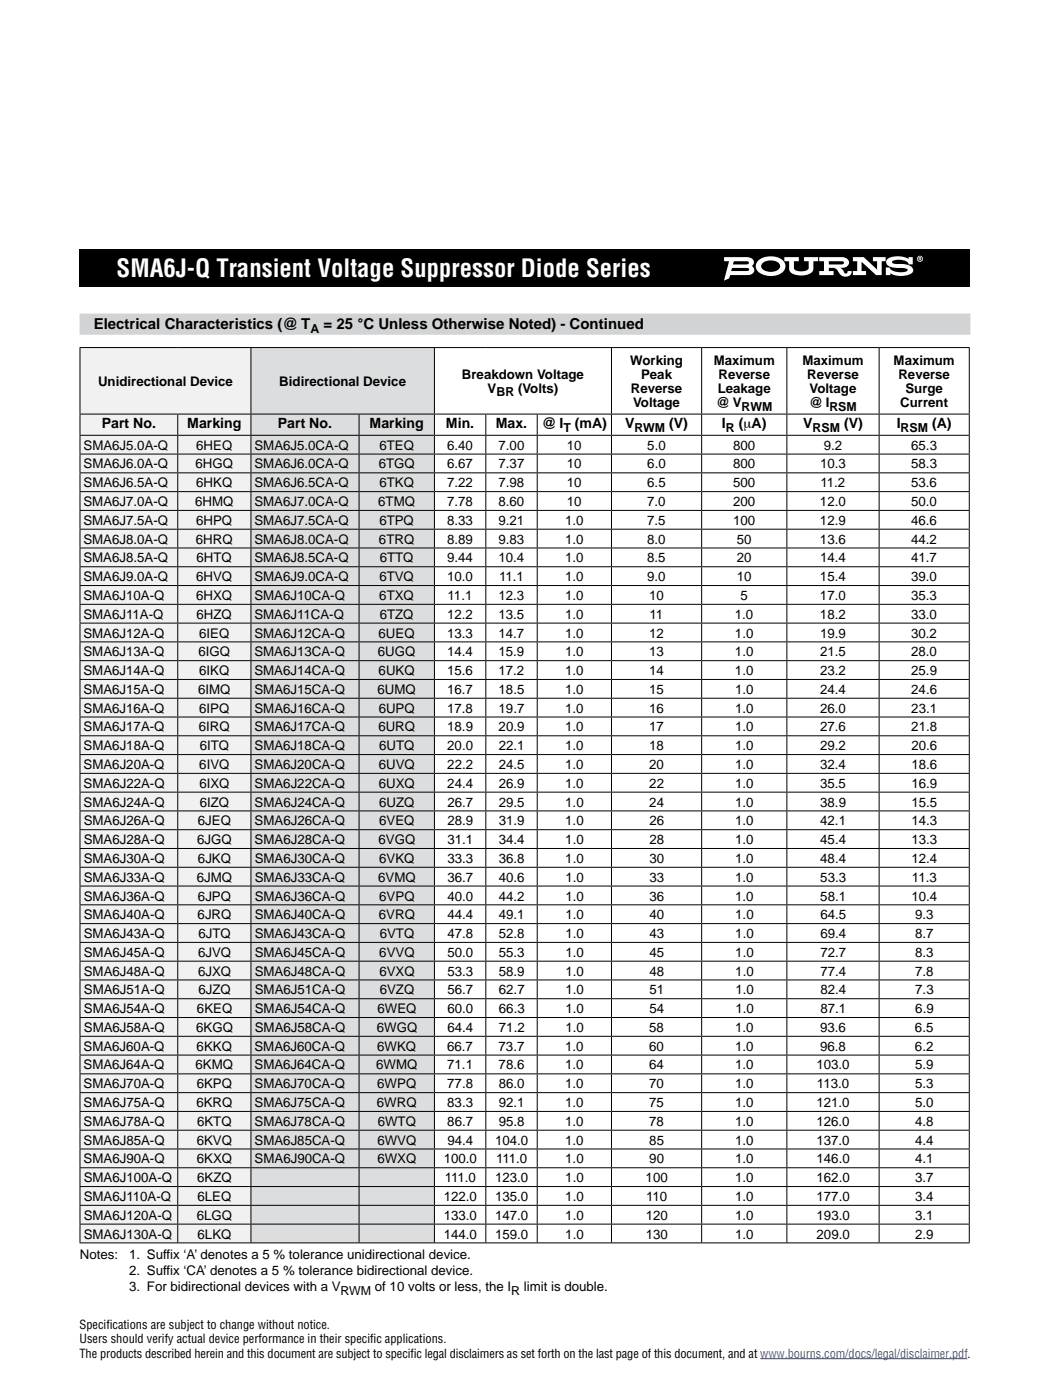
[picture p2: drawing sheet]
<svg xmlns="http://www.w3.org/2000/svg" width="210mm" height="279mm" viewBox="0 0 210 279" stroke-linecap="round" stroke-linejoin="round" font-family="sans-serif">
<path d="M15.9 49.7h177.8v7.5h-177.8z" fill="#000"/>
<g fill="#fff">
<path d="M156.5 51.3h2.9v.8h-1v1.4a1.59 1.59 0 0 0 1.9 .6 1.04 1.04 0 0 0 1.1-.6v-1.4h-.9v-.8h2.8v.8h-1v1.5a2.1 2.1 0 0 1-2.3 1.4 2.91 2.91 0 0 1-2.4-.9l-.1-2h-1z"/>
<path d="M170.2 51.3h2.2l2.6 2.5v-1.7h-.8v-.8h2.5v.8h-.7v2.8h-1.2l-2.9-2.7v1.9h.9v.8h-2.6v-.8h.9v-2h-.9z"/>
<path d="M177.3 51.6a4.5 4.5 0 0 1 4 .1v-.4h.9v1.5h-.8a2.21 2.21 0 0 0-2.7-.9l-.6 .3-.1 .2 .5 .3h1.1a2.68 2.68 0 0 1 2.6 .9 .91 .91 0 0 1-.8 1.2 4.4 4.4 0 0 1-3.7-.3v.4h-.9v-1.5h.7a2.17 2.17 0 0 0 2.3 .9l1.1-.1 .3-.3a2.62 2.62 0 0 0-2.3-.4 2.54 2.54 0 0 1-1.9-.8l-.2-.4 .2-.4z"/>
<path d="M183.5 51.4v.2h.2v-.1zM183.3 51.3l.5 .1-.1 .3 .2 .3h-.2l-.1-.3-.1 .3h-.2zM183.1 51.6a.5 .5 0 0 0 1 0 .5 .5 0 0 0-1 0zM183 51.7a.61 .61 0 0 1 1.2 0 .61 .61 0 0 1-1.2 0z"/>
<path d="M146.1 53.5h3h.2l.2 .3-.2 .2-.4 .1h-3zM146.5 52.1h2.6l.4 .3-.2 .3-.4 .1h-2.6zM144.5 51.3v.8h1l-1 3.9 1-.4 .2-.7h3.6a.99 .99 0 0 0 1.1-.6 .99 .99 0 0 0-.4-1.2 .93 .93 0 0 0 .4-1.1 .93 .93 0 0 0-.9-.6z"/>
<path d="M152.2 52.5a2.59 2.59 0 0 1 3.4 .3 1.1 1.1 0 0 1-1.2 1.4 2 2 0 0 1-2.5-1.1zM151.4 51.9a1.58 1.58 0 0 0-.5 1.6 1.58 1.58 0 0 0 1.1 1.2 3.8 3.8 0 0 0 4.5-.7 1.72 1.72 0 0 0-1.3-2.6 4.2 4.2 0 0 0-3.8 .5z"/>
<path d="M165.4 52.1h2.6l.4 .3-.2 .3-.4 .1h-2.4zM163.5 51.3v.8h.9v2h-.9v.8h2.9v-.8h-1v-.6a1.56 1.56 0 0 1 2 .9 1.42 1.42 0 0 0 1.3 .8 1.42 1.42 0 0 0 1.3-.7v-.4h-.8l-.1 .3-.3 .2a.59 .59 0 0 1-.5-.6l-.6-.6a1.27 1.27 0 0 0 1.7-1.3 1.39 1.39 0 0 0-1.4-.8z"/>
</g>
<path d="M15.9 64.7h177.8" fill="none" stroke="#d1d3d4" stroke-width="4.2" stroke-linecap="butt"/>
<path d="M16 69.4h34.1v13.2h-34.1zM16 82.6h19.5v4.3h-19.5zM35.5 82.6h14.6v4.3h-14.6zM16 86.9h19.5v3.7h-19.5zM35.5 86.9h14.6v3.7h-14.6zM16 90.6h19.5v3.8h-19.5zM35.5 90.6h14.6v3.8h-14.6zM16 94.4h19.5v3.7h-19.5zM35.5 94.4h14.6v3.7h-14.6zM16 98.1h19.5v3.8h-19.5zM35.5 98.1h14.6v3.8h-14.6zM16 101.9h19.5v3.7h-19.5zM35.5 101.9h14.6v3.7h-14.6zM16 105.6h19.5v3.8h-19.5zM35.5 105.6h14.6v3.8h-14.6zM16 109.4h19.5v3.7h-19.5zM35.5 109.4h14.6v3.7h-14.6zM16 113.1h19.5v3.8h-19.5zM35.5 113.1h14.6v3.8h-14.6zM16 116.9h19.5v3.7h-19.5zM35.5 116.9h14.6v3.7h-14.6zM16 120.6h19.5v3.8h-19.5zM35.5 120.6h14.6v3.8h-14.6zM16 124.4h19.5v3.7h-19.5zM35.5 124.4h14.6v3.7h-14.6zM16 128.1h19.5v3.8h-19.5zM35.5 128.1h14.6v3.8h-14.6zM16 131.9h19.5v3.7h-19.5zM35.5 131.9h14.6v3.7h-14.6zM16 135.6h19.5v3.7h-19.5zM35.5 135.6h14.6v3.7h-14.6zM16 139.3h19.5v3.8h-19.5zM35.5 139.3h14.6v3.8h-14.6zM16 143.1h19.5v3.7h-19.5zM35.5 143.1h14.6v3.7h-14.6zM16 146.8h19.5v3.8h-19.5zM35.5 146.8h14.6v3.8h-14.6zM16 150.6h19.5v3.7h-19.5zM35.5 150.6h14.6v3.7h-14.6zM16 154.3h19.5v3.8h-19.5zM35.5 154.3h14.6v3.8h-14.6zM16 158.1h19.5v3.7h-19.5zM35.5 158.1h14.6v3.7h-14.6zM16 161.8h19.5v3.8h-19.5zM35.5 161.8h14.6v3.8h-14.6zM16 165.6h19.5v3.7h-19.5zM35.5 165.6h14.6v3.7h-14.6zM16 169.3h19.5v3.8h-19.5zM35.5 169.3h14.6v3.8h-14.6zM16 173.1h19.5v3.7h-19.5zM35.5 173.1h14.6v3.7h-14.6zM16 176.8h19.5v3.8h-19.5zM35.5 176.8h14.6v3.8h-14.6zM16 180.6h19.5v3.7h-19.5zM35.5 180.6h14.6v3.7h-14.6zM16 184.3h19.5v3.8h-19.5zM35.5 184.3h14.6v3.8h-14.6zM16 188.1h19.5v3.7h-19.5zM35.5 188.1h14.6v3.7h-14.6zM16 191.8h19.5v3.8h-19.5zM35.5 191.8h14.6v3.8h-14.6zM16 195.6h19.5v3.7h-19.5zM35.5 195.6h14.6v3.7h-14.6zM16 199.3h19.5v3.8h-19.5zM35.5 199.3h14.6v3.8h-14.6zM16 203.1h19.5v3.7h-19.5zM35.5 203.1h14.6v3.7h-14.6zM16 206.8h19.5v3.8h-19.5zM35.5 206.8h14.6v3.8h-14.6zM16 210.6h19.5v3.7h-19.5zM35.5 210.6h14.6v3.7h-14.6zM16 214.3h19.5v3.8h-19.5zM35.5 214.3h14.6v3.8h-14.6zM16 218.1h19.5v3.7h-19.5zM35.5 218.1h14.6v3.7h-14.6zM16 221.8h19.5v3.8h-19.5zM35.5 221.8h14.6v3.8h-14.6zM16 225.6h19.5v3.7h-19.5zM35.5 225.6h14.6v3.7h-14.6zM16 229.3h19.5v3.8h-19.5zM35.5 229.3h14.6v3.8h-14.6zM16 233.1h19.5v3.7h-19.5zM35.5 233.1h14.6v3.7h-14.6zM16 236.8h19.5v3.8h-19.5zM35.5 236.8h14.6v3.8h-14.6zM16 240.6h19.5v3.7h-19.5zM35.5 240.6h14.6v3.7h-14.6zM16 244.3h19.5v3.7h-19.5zM35.5 244.3h14.6v3.7h-14.6z" fill="#f1f1f2"/>
<path d="M50.1 69.4h36.6v13.2h-36.6zM50.1 82.6h21.6v4.3h-21.6zM71.7 82.6h15v4.3h-15zM50.1 86.9h21.6v3.7h-21.6zM71.7 86.9h15v3.7h-15zM50.1 90.6h21.6v3.8h-21.6zM71.7 90.6h15v3.8h-15zM50.1 94.4h21.6v3.7h-21.6zM71.7 94.4h15v3.7h-15zM50.1 98.1h21.6v3.8h-21.6zM71.7 98.1h15v3.8h-15zM50.1 101.9h21.6v3.7h-21.6zM71.7 101.9h15v3.7h-15zM50.1 105.6h21.6v3.8h-21.6zM71.7 105.6h15v3.8h-15zM50.1 109.4h21.6v3.7h-21.6zM71.7 109.4h15v3.7h-15zM50.1 113.1h21.6v3.8h-21.6zM71.7 113.1h15v3.8h-15zM50.1 116.9h21.6v3.7h-21.6zM71.7 116.9h15v3.7h-15zM50.1 120.6h21.6v3.8h-21.6zM71.7 120.6h15v3.8h-15zM50.1 124.4h21.6v3.7h-21.6zM71.7 124.4h15v3.7h-15zM50.1 128.1h21.6v3.8h-21.6zM71.7 128.1h15v3.8h-15zM50.1 131.9h21.6v3.7h-21.6zM71.7 131.9h15v3.7h-15zM50.1 135.6h21.6v3.7h-21.6zM71.7 135.6h15v3.7h-15zM50.1 139.3h21.6v3.8h-21.6zM71.7 139.3h15v3.8h-15zM50.1 143.1h21.6v3.7h-21.6zM71.7 143.1h15v3.7h-15zM50.1 146.8h21.6v3.8h-21.6zM71.7 146.8h15v3.8h-15zM50.1 150.6h21.6v3.7h-21.6zM71.7 150.6h15v3.7h-15zM50.1 154.3h21.6v3.8h-21.6zM71.7 154.3h15v3.8h-15zM50.1 158.1h21.6v3.7h-21.6zM71.7 158.1h15v3.7h-15zM50.1 161.8h21.6v3.8h-21.6zM71.7 161.8h15v3.8h-15zM50.1 165.6h21.6v3.7h-21.6zM71.7 165.6h15v3.7h-15zM50.1 169.3h21.6v3.8h-21.6zM71.7 169.3h15v3.8h-15zM50.1 173.1h21.6v3.7h-21.6zM71.7 173.1h15v3.7h-15zM50.1 176.8h21.6v3.8h-21.6zM71.7 176.8h15v3.8h-15zM50.1 180.6h21.6v3.7h-21.6zM71.7 180.6h15v3.7h-15zM50.1 184.3h21.6v3.8h-21.6zM71.7 184.3h15v3.8h-15zM50.1 188.1h21.6v3.7h-21.6zM71.7 188.1h15v3.7h-15zM50.1 191.8h21.6v3.8h-21.6zM71.7 191.8h15v3.8h-15zM50.1 195.6h21.6v3.7h-21.6zM71.7 195.6h15v3.7h-15zM50.1 199.3h21.6v3.8h-21.6zM71.7 199.3h15v3.8h-15zM50.1 203.1h21.6v3.7h-21.6zM71.7 203.1h15v3.7h-15zM50.1 206.8h21.6v3.8h-21.6zM71.7 206.8h15v3.8h-15zM50.1 210.6h21.6v3.7h-21.6zM71.7 210.6h15v3.7h-15zM50.1 214.3h21.6v3.8h-21.6zM71.7 214.3h15v3.8h-15zM50.1 218.1h21.6v3.7h-21.6zM71.7 218.1h15v3.7h-15zM50.1 221.8h21.6v3.8h-21.6zM71.7 221.8h15v3.8h-15zM50.1 225.6h21.6v3.7h-21.6zM71.7 225.6h15v3.7h-15zM50.1 229.3h21.6v3.8h-21.6zM71.7 229.3h15v3.8h-15zM50.1 233.1h21.6v3.7h-21.6zM71.7 233.1h15v3.7h-15zM50.1 236.8h21.6v3.8h-21.6zM71.7 236.8h15v3.8h-15zM50.1 240.6h21.6v3.7h-21.6zM71.7 240.6h15v3.7h-15zM50.1 244.3h21.6v3.7h-21.6zM71.7 244.3h15v3.7h-15z" fill="#dcddde"/>
<g fill="none" stroke="#000" stroke-width=".2">
<path d="M15.9 69.4h177.6M16 69.5v13M50.1 69.5v13M86.7 69.5v13M122 69.5v13M140 69.5v13M157 69.5v13M175.4 69.5v13M193.4 69.5v13M15.9 82.6h177.6M15.9 86.9h177.6M15.9 90.6h177.6"/>
<path d="M15.9 94.4h177.6M15.9 98.1h177.6M16 82.7v4.1M16 87v3.5M16 90.7v3.6M16 94.5v3.5M16 98.2v3.6M35.5 82.7v4.1M35.5 87v3.5M35.5 90.7v3.6M35.5 94.5v3.5M35.5 98.2v3.6"/>
<path d="M50.1 82.7v4.1M50.1 87v3.5M50.1 90.7v3.6M50.1 94.5v3.5M50.1 98.2v3.6M71.7 82.7v4.1M71.7 87v3.5M71.7 90.7v3.6M71.7 94.5v3.5M71.7 98.2v3.6M86.7 82.7v4.1M86.7 87v3.5"/>
<path d="M86.7 90.7v3.6M86.7 94.5v3.5M86.7 98.2v3.6M97 82.7v4.1M97 87v3.5M97 90.7v3.6M97 94.5v3.5M97 98.2v3.6M107.2 82.7v4.1M107.2 87v3.5M107.2 90.7v3.6M107.2 94.5v3.5"/>
<path d="M107.2 98.2v3.6M122 82.7v4.1M122 87v3.5M122 90.7v3.6M122 94.5v3.5M122 98.2v3.6M140 82.7v4.1M140 87v3.5M140 90.7v3.6M140 94.5v3.5M140 98.2v3.6M157 82.7v4.1"/>
<path d="M157 87v3.5M157 90.7v3.6M157 94.5v3.5M157 98.2v3.6M175.4 82.7v4.1M175.4 87v3.5M175.4 90.7v3.6M175.4 94.5v3.5M175.4 98.2v3.6M193.4 82.7v4.1M193.4 87v3.5M193.4 90.7v3.6"/>
<path d="M193.4 94.5v3.5M193.4 98.2v3.6M15.9 113.1h177.6M15.9 101.9h177.6M15.9 105.6h177.6M15.9 109.4h177.6M15.9 116.9h177.6M16 113.2v3.6M16 102v3.5M16 105.7v3.6M16 109.4v3.6M16 116.9v3.6"/>
<path d="M35.5 113.2v3.6M35.5 102v3.5M35.5 105.7v3.6M35.5 109.4v3.6M35.5 116.9v3.6M50.1 113.2v3.6M50.1 102v3.5M50.1 105.7v3.6M50.1 109.4v3.6M50.1 116.9v3.6M71.7 113.2v3.6M71.7 102v3.5"/>
<path d="M71.7 105.7v3.6M71.7 109.4v3.6M71.7 116.9v3.6M86.7 113.2v3.6M86.7 102v3.5M86.7 105.7v3.6M86.7 109.4v3.6M86.7 116.9v3.6M97 113.2v3.6M97 102v3.5M97 105.7v3.6M97 109.4v3.6"/>
<path d="M97 116.9v3.6M107.2 113.2v3.6M107.2 102v3.5M107.2 105.7v3.6M107.2 109.4v3.6M107.2 116.9v3.6M122 113.2v3.6M122 102v3.5M122 105.7v3.6M122 109.4v3.6M122 116.9v3.6M140 113.2v3.6"/>
<path d="M140 102v3.5M140 105.7v3.6M140 109.4v3.6M140 116.9v3.6M157 113.2v3.6M157 102v3.5M157 105.7v3.6M157 109.4v3.6M157 116.9v3.6M175.4 109.4v3.6M175.4 113.2v3.6M175.4 102v3.5"/>
<path d="M175.4 105.7v3.6M175.4 116.9v3.6M193.4 109.4v3.6M193.4 102v3.5M193.4 105.7v3.6M193.4 113.2v3.6M193.4 116.9v3.6M15.9 120.6h177.6M15.9 124.4h177.6M15.9 128.1h177.6M15.9 131.9h177.6M15.9 135.6h177.6"/>
<path d="M15.9 139.3h177.6M16 120.7v3.6M16 124.4v3.6M16 128.2v3.6M16 131.9v3.6M16 135.7v3.6M16 139.4v3.6M35.5 120.7v3.6M35.5 124.4v3.6M35.5 128.2v3.6M35.5 131.9v3.6M35.5 135.7v3.6"/>
<path d="M35.5 139.4v3.6M50.1 120.7v3.6M50.1 124.4v3.6M50.1 128.2v3.6M50.1 131.9v3.6M50.1 135.7v3.6M50.1 139.4v3.6M71.7 120.7v3.6M71.7 124.4v3.6M71.7 128.2v3.6M71.7 131.9v3.6M71.7 135.7v3.6"/>
<path d="M71.7 139.4v3.6M86.7 120.7v3.6M86.7 124.4v3.6M86.7 128.2v3.6M86.7 131.9v3.6M86.7 135.7v3.6M86.7 139.4v3.6M97 120.7v3.6M97 124.4v3.6M97 128.2v3.6M97 131.9v3.6M97 135.7v3.6"/>
<path d="M97 139.4v3.6M107.2 120.7v3.6M107.2 124.4v3.6M107.2 128.2v3.6M107.2 131.9v3.6M107.2 135.7v3.6M107.2 139.4v3.6M122 120.7v3.6M122 124.4v3.6M122 128.2v3.6M122 131.9v3.6M122 135.7v3.6"/>
<path d="M122 139.4v3.6M140 120.7v3.6M140 124.4v3.6M140 128.2v3.6M140 131.9v3.6M140 135.7v3.6M140 139.4v3.6M157 120.7v3.6M157 124.4v3.6M157 128.2v3.6M157 131.9v3.6M157 135.7v3.6"/>
<path d="M157 139.4v3.6M175.4 120.7v3.6M175.4 124.4v3.6M175.4 128.2v3.6M175.4 131.9v3.6M175.4 135.7v3.6M175.4 139.4v3.6M193.4 120.7v3.6M193.4 124.4v3.6M193.4 128.2v3.6M193.4 131.9v3.6M193.4 135.7v3.6"/>
<path d="M193.4 139.4v3.6M15.9 143.1h177.6M15.9 146.8h177.6M15.9 150.6h177.6M15.9 154.3h177.6M15.9 158.1h177.6M16 143.2v3.6M16 146.9v3.6M16 150.7v3.6M16 154.4v3.6M16 158.2v3.5M35.5 143.2v3.6"/>
<path d="M35.5 146.9v3.6M35.5 150.7v3.6M35.5 154.4v3.6M35.5 158.2v3.5M50.1 143.2v3.6M50.1 146.9v3.6M50.1 150.7v3.6M50.1 154.4v3.6M50.1 158.2v3.5M71.7 143.2v3.6M71.7 146.9v3.6M71.7 150.7v3.6"/>
<path d="M71.7 154.4v3.6M71.7 158.2v3.5M86.7 143.2v3.6M86.7 146.9v3.6M86.7 150.7v3.6M86.7 154.4v3.6M86.7 158.2v3.5M97 143.2v3.6M97 146.9v3.6M97 150.7v3.6M97 154.4v3.6M97 158.2v3.5"/>
<path d="M107.2 143.2v3.6M107.2 146.9v3.6M107.2 150.7v3.6M107.2 154.4v3.6M107.2 158.2v3.5M122 143.2v3.6M122 146.9v3.6M122 150.7v3.6M122 154.4v3.6M122 158.2v3.5M140 143.2v3.6M140 146.9v3.6"/>
<path d="M140 150.7v3.6M140 154.4v3.6M140 158.2v3.5M157 143.2v3.6M157 146.9v3.6M157 150.7v3.6M157 154.4v3.6M157 158.2v3.5M175.4 143.2v3.6M175.4 146.9v3.6M175.4 150.7v3.6M175.4 154.4v3.6"/>
<path d="M175.4 158.2v3.5M193.4 143.2v3.6M193.4 146.9v3.6M193.4 150.7v3.6M193.4 154.4v3.6M193.4 158.2v3.5M15.9 161.8h177.6M15.9 165.6h177.6M15.9 169.3h177.6M15.9 173.1h177.6M15.9 176.8h177.6M16 161.9v3.6"/>
<path d="M16 165.7v3.5M16 169.4v3.6M16 173.2v3.5M16 176.9v3.6M35.5 161.9v3.6M35.5 165.7v3.5M35.5 169.4v3.6M35.5 173.2v3.5M35.5 176.9v3.6M50.1 161.9v3.6M50.1 165.7v3.5M50.1 169.4v3.6"/>
<path d="M50.1 173.2v3.5M50.1 176.9v3.6M71.7 176.9v3.6M71.7 161.9v3.6M71.7 165.7v3.5M71.7 169.4v3.6M71.7 173.2v3.5M86.7 176.9v3.6M86.7 161.9v3.6M86.7 165.7v3.5M86.7 169.4v3.6M86.7 173.2v3.5"/>
<path d="M97 176.9v3.6M97 161.9v3.6M97 165.7v3.5M97 169.4v3.6M97 173.2v3.5M107.2 176.9v3.6M107.2 161.9v3.6M107.2 165.7v3.5M107.2 169.4v3.6M107.2 173.2v3.5M122 176.9v3.6M122 161.9v3.6"/>
<path d="M122 165.7v3.5M122 169.4v3.6M122 173.2v3.5M140 176.9v3.6M140 161.9v3.6M140 165.7v3.5M140 169.4v3.6M140 173.2v3.5M157 176.9v3.6M157 161.9v3.6M157 165.7v3.5M157 169.4v3.6"/>
<path d="M157 173.2v3.5M175.4 176.9v3.6M175.4 161.9v3.6M175.4 165.7v3.5M175.4 169.4v3.6M175.4 173.2v3.5M193.4 161.9v3.6M193.4 165.7v3.5M193.4 169.4v3.6M193.4 173.2v3.5M193.4 176.9v3.6M15.9 180.6h177.6"/>
<path d="M15.9 184.3h177.6M15.9 188.1h177.6M15.9 191.8h177.6M15.9 195.6h177.6M15.9 199.3h177.6M16 180.7v3.5M16 184.4v3.6M16 188.2v3.5M16 191.9v3.6M16 195.7v3.5M16 199.4v3.6M35.5 180.7v3.5"/>
<path d="M35.5 184.4v3.6M35.5 188.2v3.5M35.5 191.9v3.6M35.5 195.7v3.5M35.5 199.4v3.6M50.1 180.7v3.5M50.1 184.4v3.6M50.1 188.2v3.5M50.1 191.9v3.6M50.1 195.7v3.5M50.1 199.4v3.6M71.7 180.7v3.5"/>
<path d="M71.7 184.4v3.6M71.7 188.2v3.5M71.7 191.9v3.6M71.7 195.7v3.5M71.7 199.4v3.6M86.7 180.7v3.5M86.7 184.4v3.6M86.7 188.2v3.5M86.7 191.9v3.6M86.7 195.7v3.5M86.7 199.4v3.6M97 180.7v3.5"/>
<path d="M97 184.4v3.6M97 188.2v3.5M97 191.9v3.6M97 195.7v3.5M97 199.4v3.6M107.2 180.7v3.5M107.2 184.4v3.6M107.2 188.2v3.5M107.2 191.9v3.6M107.2 195.7v3.5M107.2 199.4v3.6M122 180.7v3.5"/>
<path d="M122 184.4v3.6M122 188.2v3.5M122 191.9v3.6M122 195.7v3.5M122 199.4v3.6M140 180.7v3.5M140 184.4v3.6M140 188.2v3.5M140 191.9v3.6M140 195.7v3.5M140 199.4v3.6M157 180.7v3.5"/>
<path d="M157 184.4v3.6M157 188.2v3.5M157 191.9v3.6M157 195.7v3.5M157 199.4v3.6M175.4 180.7v3.5M175.4 184.4v3.6M175.4 188.2v3.5M175.4 191.9v3.6M175.4 195.7v3.5M175.4 199.4v3.6M193.4 180.7v3.5"/>
<path d="M193.4 184.4v3.6M193.4 188.2v3.5M193.4 191.9v3.6M193.4 195.7v3.5M193.4 199.4v3.6M15.9 210.6h177.6M15.9 203.1h177.6M15.9 206.8h177.6M15.9 214.3h177.6M15.9 218.1h177.6M16 210.7v3.5M16 203.2v3.5"/>
<path d="M16 206.9v3.6M16 214.4v3.6M16 218.1v3.6M35.5 210.7v3.5M35.5 203.2v3.5M35.5 206.9v3.6M35.5 214.4v3.6M35.5 218.1v3.6M50.1 210.7v3.5M50.1 203.2v3.5M50.1 206.9v3.6M50.1 214.4v3.6"/>
<path d="M50.1 218.1v3.6M71.7 210.7v3.5M71.7 203.2v3.5M71.7 206.9v3.6M71.7 214.4v3.6M71.7 218.1v3.6M86.7 210.7v3.5M86.7 203.2v3.5M86.7 206.9v3.6M86.7 214.4v3.6M86.7 218.1v3.6M97 210.7v3.5"/>
<path d="M97 203.2v3.5M97 206.9v3.6M97 214.4v3.6M97 218.1v3.6M107.2 210.7v3.5M107.2 203.2v3.5M107.2 206.9v3.6M107.2 214.4v3.6M107.2 218.1v3.6M122 210.7v3.5M122 203.2v3.5M122 206.9v3.6"/>
<path d="M122 214.4v3.6M122 218.1v3.6M140 210.7v3.5M140 203.2v3.5M140 206.9v3.6M140 214.4v3.6M140 218.1v3.6M157 210.7v3.5M157 203.2v3.5M157 206.9v3.6M157 214.4v3.6M157 218.1v3.6"/>
<path d="M175.4 210.7v3.5M175.4 203.2v3.5M175.4 206.9v3.6M175.4 214.4v3.6M175.4 218.1v3.6M193.4 206.9v3.6M193.4 203.2v3.5M193.4 210.7v3.5M193.4 214.4v3.6M193.4 218.1v3.6M15.9 221.8h177.6M15.9 225.6h177.6"/>
<path d="M15.9 229.3h177.6M15.9 233.1h177.6M15.9 236.8h177.6M16 221.9v3.6M16 225.6v3.6M16 229.4v3.6M16 233.1v3.6M16 236.9v3.6M35.5 221.9v3.6M35.5 225.6v3.6M35.5 229.4v3.6M35.5 233.1v3.6"/>
<path d="M35.5 236.9v3.6M50.1 221.9v3.6M50.1 225.6v3.6M50.1 229.4v3.6M50.1 233.1v3.6M50.1 236.9v3.6M71.7 221.9v3.6M71.7 225.6v3.6M71.7 229.4v3.6M71.7 233.1v3.6M71.7 236.9v3.6M86.7 221.9v3.6"/>
<path d="M86.7 225.6v3.6M86.7 229.4v3.6M86.7 233.1v3.6M86.7 236.9v3.6M97 221.9v3.6M97 225.6v3.6M97 229.4v3.6M97 233.1v3.6M97 236.9v3.6M107.2 221.9v3.6M107.2 225.6v3.6M107.2 229.4v3.6"/>
<path d="M107.2 233.1v3.6M107.2 236.9v3.6M122 221.9v3.6M122 225.6v3.6M122 229.4v3.6M122 233.1v3.6M122 236.9v3.6M140 221.9v3.6M140 225.6v3.6M140 229.4v3.6M140 233.1v3.6M140 236.9v3.6"/>
<path d="M157 221.9v3.6M157 225.6v3.6M157 229.4v3.6M157 233.1v3.6M157 236.9v3.6M175.4 221.9v3.6M175.4 225.6v3.6M175.4 229.4v3.6M175.4 233.1v3.6M175.4 236.9v3.6M193.4 221.9v3.6M193.4 225.6v3.6"/>
<path d="M193.4 229.4v3.6M193.4 233.1v3.6M193.4 236.9v3.6M15.9 244.3h177.6M15.9 248h177.6M15.9 240.6h177.6M16 244.4v3.6M16 240.6v3.6M35.5 244.4v3.6M35.5 240.6v3.6M50.1 244.4v3.6M50.1 240.6v3.6"/>
<path d="M71.7 244.4v3.6M71.7 240.6v3.6M86.7 244.4v3.6M86.7 240.6v3.6M97 244.4v3.6M97 240.6v3.6M107.2 244.4v3.6M107.2 240.6v3.6M122 240.6v3.6M122 244.4v3.6M140 240.6v3.6M140 244.4v3.6"/>
<path d="M157 240.6v3.6M157 244.4v3.6M175.4 240.6v3.6M175.4 244.4v3.6M193.4 240.6v3.6M193.4 244.4v3.6"/>
</g>
<path d="M151.7 271.2h41.4" fill="none" stroke="#0042f4" stroke-width=".2"/>
<text font-size="4.9" fill="#fff" x="23.3" y="55.3">SMA6J-Q Transient Voltage Suppressor Diode Series</text>
<g font-size="3">
<text x="18.7" y="65.7">Electrical Characteristics (@ T</text>
<text x="64.6" y="65.7">= 25 °C Unless Otherwise Noted) - Continued</text>
</g>
<g font-size="2.8">
<text x="20.3" y="85.5">Part No.</text>
<text x="37.4" y="85.5">Marking</text>
<text x="55.5" y="85.5">Part No.</text>
<text x="73.8" y="85.5">Marking</text>
<text x="89" y="85.5">Min.</text>
<text x="98.9" y="85.5">Max.</text>
<text x="108.1" y="85.5">@ I</text>
<text x="114.7" y="85.5">(mA)</text>
<text x="124.8" y="85.5">V</text>
<text x="133.5" y="85.5">(V)</text>
<text x="144.1" y="85.5">I</text>
<text x="147.4" y="85.5">(μA)</text>
<text x="160.3" y="85.5">V</text>
<text x="168.4" y="85.5">(V)</text>
<text x="179" y="85.5">I</text>
<text x="186" y="85.5">(A)</text>
</g>
<g font-size="2.6">
<text x="19.6" y="77">Unidirectional Device</text>
<text x="55.7" y="77">Bidirectional Device</text>
<text x="92.2" y="75.6">Breakdown Voltage</text>
<text x="125.8" y="72.8">Working</text>
<text x="127.9" y="75.6">Peak</text>
<text x="142.4" y="72.8">Maximum</text>
<text x="143.4" y="75.6">Reverse</text>
<text x="160.1" y="72.8">Maximum</text>
<text x="161.1" y="75.6">Reverse</text>
<text x="178.3" y="72.8">Maximum</text>
<text x="179.3" y="75.6">Reverse</text>
<text x="97.3" y="78.4">V</text>
<text x="103.4" y="78.4">(Volts)</text>
<text x="125.9" y="78.4">Reverse</text>
<text x="126.4" y="81.2">Voltage</text>
<text x="142.9" y="81.2">@ V</text>
<text x="143.2" y="78.4">Leakage</text>
<text x="161.5" y="81.2">@ I</text>
<text x="161.6" y="78.4">Voltage</text>
<text x="179.7" y="81.2">Current</text>
<text x="180.7" y="78.4">Surge</text>
<text x="16.7" y="89.7">SMA6J5.0A-Q</text>
<text x="39.2" y="89.7">6HEQ</text>
<text x="50.8" y="89.7">SMA6J5.0CA-Q</text>
<text x="75.7" y="89.7">6TEQ</text>
<text x="89.2" y="89.7">6.40</text>
<text x="99.5" y="89.7">7.00</text>
<text x="113.1" y="89.7">10</text>
<text x="129.2" y="89.7">5.0</text>
<text x="146.3" y="89.7">800</text>
<text x="164.4" y="89.7">9.2</text>
<text x="181.9" y="89.7">65.3</text>
<text x="16.7" y="93.5">SMA6J6.0A-Q</text>
<text x="39" y="93.5">6HGQ</text>
<text x="50.8" y="93.5">SMA6J6.0CA-Q</text>
<text x="75.6" y="93.5">6TGQ</text>
<text x="89.2" y="93.5">6.67</text>
<text x="99.5" y="93.5">7.37</text>
<text x="113.1" y="93.5">10</text>
<text x="129.2" y="93.5">6.0</text>
<text x="146.3" y="93.5">800</text>
<text x="163.7" y="93.5">10.3</text>
<text x="181.9" y="93.5">58.3</text>
<text x="16.7" y="101">SMA6J7.0A-Q</text>
<text x="16.7" y="97.2">SMA6J6.5A-Q</text>
<text x="38.9" y="101">6HMQ</text>
<text x="39.2" y="97.2">6HKQ</text>
<text x="50.8" y="101">SMA6J7.0CA-Q</text>
<text x="50.8" y="97.2">SMA6J6.5CA-Q</text>
<text x="75.5" y="101">6TMQ</text>
<text x="75.7" y="97.2">6TKQ</text>
<text x="89.2" y="101">7.78</text>
<text x="89.2" y="97.2">7.22</text>
<text x="99.5" y="101">8.60</text>
<text x="99.5" y="97.2">7.98</text>
<text x="113.1" y="101">10</text>
<text x="113.1" y="97.2">10</text>
<text x="129.2" y="101">7.0</text>
<text x="129.2" y="97.2">6.5</text>
<text x="146.3" y="101">200</text>
<text x="146.3" y="97.2">500</text>
<text x="163.6" y="101">12.0</text>
<text x="163.8" y="97.2">11.2</text>
<text x="181.8" y="101">50.0</text>
<text x="181.9" y="97.2">53.6</text>
<text x="16.7" y="104.7">SMA6J7.5A-Q</text>
<text x="39.2" y="104.7">6HPQ</text>
<text x="50.8" y="104.7">SMA6J7.5CA-Q</text>
<text x="75.7" y="104.7">6TPQ</text>
<text x="89.2" y="104.7">8.33</text>
<text x="99.5" y="104.7">9.21</text>
<text x="112.8" y="104.7">1.0</text>
<text x="129.2" y="104.7">7.5</text>
<text x="146.3" y="104.7">100</text>
<text x="163.6" y="104.7">12.9</text>
<text x="181.8" y="104.7">46.6</text>
<text x="16.7" y="108.5">SMA6J8.0A-Q</text>
<text x="16.7" y="112.2">SMA6J8.5A-Q</text>
<text x="39.1" y="108.5">6HRQ</text>
<text x="39.2" y="112.2">6HTQ</text>
<text x="50.8" y="108.5">SMA6J8.0CA-Q</text>
<text x="50.8" y="112.2">SMA6J8.5CA-Q</text>
<text x="75.6" y="108.5">6TRQ</text>
<text x="75.8" y="112.2">6TTQ</text>
<text x="89.2" y="108.5">8.89</text>
<text x="89.2" y="112.2">9.44</text>
<text x="99.5" y="108.5">9.83</text>
<text x="99.5" y="112.2">10.4</text>
<text x="112.8" y="108.5">1.0</text>
<text x="112.8" y="112.2">1.0</text>
<text x="129.2" y="108.5">8.0</text>
<text x="129.2" y="112.2">8.5</text>
<text x="147" y="108.5">50</text>
<text x="147" y="112.2">20</text>
<text x="163.6" y="108.5">13.6</text>
<text x="163.6" y="112.2">14.4</text>
<text x="181.8" y="108.5">44.2</text>
<text x="181.8" y="112.2">41.7</text>
<text x="16.7" y="119.7">SMA6J10A-Q</text>
<text x="16.7" y="116">SMA6J9.0A-Q</text>
<text x="39.2" y="119.7">6HXQ</text>
<text x="39.2" y="116">6HVQ</text>
<text x="50.8" y="119.7">SMA6J10CA-Q</text>
<text x="50.8" y="116">SMA6J9.0CA-Q</text>
<text x="75.7" y="119.7">6TXQ</text>
<text x="75.7" y="116">6TVQ</text>
<text x="89.2" y="116">10.0</text>
<text x="89.3" y="119.7">11.1</text>
<text x="99.5" y="119.7">12.3</text>
<text x="99.6" y="116">11.1</text>
<text x="112.8" y="119.7">1.0</text>
<text x="112.8" y="116">1.0</text>
<text x="129.2" y="116">9.0</text>
<text x="129.5" y="119.7">10</text>
<text x="147" y="116">10</text>
<text x="147.8" y="119.7">5</text>
<text x="163.6" y="119.7">17.0</text>
<text x="163.6" y="116">15.4</text>
<text x="181.8" y="119.7">35.3</text>
<text x="181.8" y="116">39.0</text>
<text x="16.7" y="123.5">SMA6J11A-Q</text>
<text x="39.2" y="123.5">6HZQ</text>
<text x="50.8" y="123.5">SMA6J11CA-Q</text>
<text x="75.8" y="123.5">6TZQ</text>
<text x="89.2" y="123.5">12.2</text>
<text x="99.5" y="123.5">13.5</text>
<text x="112.8" y="123.5">1.0</text>
<text x="129.6" y="123.5">11</text>
<text x="146.7" y="123.5">1.0</text>
<text x="163.6" y="123.5">18.2</text>
<text x="181.8" y="123.5">33.0</text>
<text x="16.7" y="127.2">SMA6J12A-Q</text>
<text x="16.7" y="131">SMA6J13A-Q</text>
<text x="39.6" y="131">6IGQ</text>
<text x="39.7" y="127.2">6IEQ</text>
<text x="50.8" y="127.2">SMA6J12CA-Q</text>
<text x="50.8" y="131">SMA6J13CA-Q</text>
<text x="75.4" y="131">6UGQ</text>
<text x="75.6" y="127.2">6UEQ</text>
<text x="89.2" y="127.2">13.3</text>
<text x="89.2" y="131">14.4</text>
<text x="99.5" y="127.2">14.7</text>
<text x="99.5" y="131">15.9</text>
<text x="112.8" y="127.2">1.0</text>
<text x="112.8" y="131">1.0</text>
<text x="129.5" y="127.2">12</text>
<text x="129.5" y="131">13</text>
<text x="146.7" y="127.2">1.0</text>
<text x="146.7" y="131">1.0</text>
<text x="163.7" y="127.2">19.9</text>
<text x="163.7" y="131">21.5</text>
<text x="181.9" y="127.2">30.2</text>
<text x="181.9" y="131">28.0</text>
<text x="16.7" y="134.7">SMA6J14A-Q</text>
<text x="39.8" y="134.7">6IKQ</text>
<text x="50.8" y="134.7">SMA6J14CA-Q</text>
<text x="75.6" y="134.7">6UKQ</text>
<text x="89.2" y="134.7">15.6</text>
<text x="99.5" y="134.7">17.2</text>
<text x="112.8" y="134.7">1.0</text>
<text x="129.5" y="134.7">14</text>
<text x="146.7" y="134.7">1.0</text>
<text x="163.7" y="134.7">23.2</text>
<text x="181.9" y="134.7">25.9</text>
<text x="16.7" y="138.5">SMA6J15A-Q</text>
<text x="16.7" y="142.2">SMA6J16A-Q</text>
<text x="39.5" y="138.5">6IMQ</text>
<text x="39.8" y="142.2">6IPQ</text>
<text x="50.8" y="138.5">SMA6J15CA-Q</text>
<text x="50.8" y="142.2">SMA6J16CA-Q</text>
<text x="75.4" y="138.5">6UMQ</text>
<text x="75.6" y="142.2">6UPQ</text>
<text x="89.2" y="138.5">16.7</text>
<text x="89.3" y="142.2">17.8</text>
<text x="99.5" y="138.5">18.5</text>
<text x="99.5" y="142.2">19.7</text>
<text x="112.8" y="138.5">1.0</text>
<text x="112.8" y="142.2">1.0</text>
<text x="129.6" y="138.5">15</text>
<text x="129.6" y="142.2">16</text>
<text x="146.7" y="138.5">1.0</text>
<text x="146.7" y="142.2">1.0</text>
<text x="163.7" y="138.5">24.4</text>
<text x="163.7" y="142.2">26.0</text>
<text x="181.9" y="138.5">24.6</text>
<text x="181.9" y="142.2">23.1</text>
<text x="16.7" y="146">SMA6J17A-Q</text>
<text x="16.7" y="149.7">SMA6J18A-Q</text>
<text x="39.7" y="146">6IRQ</text>
<text x="39.8" y="149.7">6ITQ</text>
<text x="50.8" y="146">SMA6J17CA-Q</text>
<text x="50.8" y="149.7">SMA6J18CA-Q</text>
<text x="75.5" y="146">6URQ</text>
<text x="75.7" y="149.7">6UTQ</text>
<text x="89.3" y="146">18.9</text>
<text x="89.3" y="149.7">20.0</text>
<text x="99.5" y="146">20.9</text>
<text x="99.5" y="149.7">22.1</text>
<text x="112.8" y="146">1.0</text>
<text x="112.8" y="149.7">1.0</text>
<text x="129.6" y="146">17</text>
<text x="129.6" y="149.7">18</text>
<text x="146.7" y="146">1.0</text>
<text x="146.7" y="149.7">1.0</text>
<text x="163.7" y="146">27.6</text>
<text x="163.7" y="149.7">29.2</text>
<text x="181.9" y="146">21.8</text>
<text x="181.9" y="149.7">20.6</text>
<text x="16.7" y="153.5">SMA6J20A-Q</text>
<text x="39.8" y="153.5">6IVQ</text>
<text x="50.8" y="153.5">SMA6J20CA-Q</text>
<text x="75.6" y="153.5">6UVQ</text>
<text x="89.3" y="153.5">22.2</text>
<text x="99.5" y="153.5">24.5</text>
<text x="112.8" y="153.5">1.0</text>
<text x="129.6" y="153.5">20</text>
<text x="146.7" y="153.5">1.0</text>
<text x="163.7" y="153.5">32.4</text>
<text x="181.9" y="153.5">18.6</text>
<text x="16.7" y="157.2">SMA6J22A-Q</text>
<text x="16.7" y="161">SMA6J24A-Q</text>
<text x="39.8" y="157.2">6IXQ</text>
<text x="39.9" y="161">6IZQ</text>
<text x="50.8" y="157.2">SMA6J22CA-Q</text>
<text x="50.8" y="161">SMA6J24CA-Q</text>
<text x="75.6" y="157.2">6UXQ</text>
<text x="75.7" y="161">6UZQ</text>
<text x="89.3" y="157.2">24.4</text>
<text x="89.3" y="161">26.7</text>
<text x="99.5" y="157.2">26.9</text>
<text x="99.5" y="161">29.5</text>
<text x="112.8" y="157.2">1.0</text>
<text x="112.8" y="161">1.0</text>
<text x="129.6" y="157.2">22</text>
<text x="129.6" y="161">24</text>
<text x="146.7" y="157.2">1.0</text>
<text x="146.7" y="161">1.0</text>
<text x="163.7" y="157.2">35.5</text>
<text x="163.7" y="161">38.9</text>
<text x="181.9" y="157.2">16.9</text>
<text x="181.9" y="161">15.5</text>
<text x="16.7" y="164.7">SMA6J26A-Q</text>
<text x="39.5" y="164.7">6JEQ</text>
<text x="50.8" y="164.7">SMA6J26CA-Q</text>
<text x="75.7" y="164.7">6VEQ</text>
<text x="89.3" y="164.7">28.9</text>
<text x="99.5" y="164.7">31.9</text>
<text x="112.8" y="164.7">1.0</text>
<text x="129.6" y="164.7">26</text>
<text x="146.7" y="164.7">1.0</text>
<text x="163.7" y="164.7">42.1</text>
<text x="181.9" y="164.7">14.3</text>
<text x="16.7" y="168.5">SMA6J28A-Q</text>
<text x="16.7" y="172.2">SMA6J30A-Q</text>
<text x="39.4" y="168.5">6JGQ</text>
<text x="39.5" y="172.2">6JKQ</text>
<text x="50.8" y="168.5">SMA6J28CA-Q</text>
<text x="50.8" y="172.2">SMA6J30CA-Q</text>
<text x="75.5" y="168.5">6VGQ</text>
<text x="75.7" y="172.2">6VKQ</text>
<text x="89.3" y="168.5">31.1</text>
<text x="89.3" y="172.2">33.3</text>
<text x="99.5" y="168.5">34.4</text>
<text x="99.5" y="172.2">36.8</text>
<text x="112.8" y="168.5">1.0</text>
<text x="112.8" y="172.2">1.0</text>
<text x="129.6" y="168.5">28</text>
<text x="129.6" y="172.2">30</text>
<text x="146.7" y="168.5">1.0</text>
<text x="146.7" y="172.2">1.0</text>
<text x="163.7" y="168.5">45.4</text>
<text x="163.7" y="172.2">48.4</text>
<text x="181.9" y="168.5">13.3</text>
<text x="181.9" y="172.2">12.4</text>
<text x="16.7" y="176">SMA6J33A-Q</text>
<text x="16.7" y="179.7">SMA6J36A-Q</text>
<text x="39.3" y="176">6JMQ</text>
<text x="39.5" y="179.7">6JPQ</text>
<text x="50.8" y="176">SMA6J33CA-Q</text>
<text x="50.8" y="179.7">SMA6J36CA-Q</text>
<text x="75.5" y="176">6VMQ</text>
<text x="75.7" y="179.7">6VPQ</text>
<text x="89.3" y="176">36.7</text>
<text x="89.3" y="179.7">40.0</text>
<text x="99.5" y="176">40.6</text>
<text x="99.6" y="179.7">44.2</text>
<text x="112.8" y="176">1.0</text>
<text x="112.8" y="179.7">1.0</text>
<text x="129.6" y="176">33</text>
<text x="129.6" y="179.7">36</text>
<text x="146.7" y="176">1.0</text>
<text x="146.7" y="179.7">1.0</text>
<text x="163.7" y="176">53.3</text>
<text x="163.7" y="179.7">58.1</text>
<text x="181.9" y="179.7">10.4</text>
<text x="182" y="176">11.3</text>
<text x="16.7" y="183.5">SMA6J40A-Q</text>
<text x="39.4" y="183.5">6JRQ</text>
<text x="50.8" y="183.5">SMA6J40CA-Q</text>
<text x="75.6" y="183.5">6VRQ</text>
<text x="89.3" y="183.5">44.4</text>
<text x="99.6" y="183.5">49.1</text>
<text x="112.8" y="183.5">1.0</text>
<text x="129.6" y="183.5">40</text>
<text x="146.7" y="183.5">1.0</text>
<text x="163.7" y="183.5">64.5</text>
<text x="182.7" y="183.5">9.3</text>
<text x="16.7" y="187.2">SMA6J43A-Q</text>
<text x="16.7" y="191">SMA6J45A-Q</text>
<text x="39.5" y="191">6JVQ</text>
<text x="39.6" y="187.2">6JTQ</text>
<text x="50.8" y="187.2">SMA6J43CA-Q</text>
<text x="50.8" y="191">SMA6J45CA-Q</text>
<text x="75.7" y="191">6VVQ</text>
<text x="75.8" y="187.2">6VTQ</text>
<text x="89.3" y="187.2">47.8</text>
<text x="89.3" y="191">50.0</text>
<text x="99.6" y="187.2">52.8</text>
<text x="99.6" y="191">55.3</text>
<text x="112.8" y="187.2">1.0</text>
<text x="112.8" y="191">1.0</text>
<text x="129.6" y="187.2">43</text>
<text x="129.6" y="191">45</text>
<text x="146.7" y="187.2">1.0</text>
<text x="146.7" y="191">1.0</text>
<text x="163.7" y="187.2">69.4</text>
<text x="163.7" y="191">72.7</text>
<text x="182.7" y="187.2">8.7</text>
<text x="182.7" y="191">8.3</text>
<text x="16.7" y="194.7">SMA6J48A-Q</text>
<text x="39.5" y="194.7">6JXQ</text>
<text x="50.8" y="194.7">SMA6J48CA-Q</text>
<text x="75.7" y="194.7">6VXQ</text>
<text x="89.3" y="194.7">53.3</text>
<text x="99.6" y="194.7">58.9</text>
<text x="112.8" y="194.7">1.0</text>
<text x="129.6" y="194.7">48</text>
<text x="146.7" y="194.7">1.0</text>
<text x="163.7" y="194.7">77.4</text>
<text x="182.7" y="194.7">7.8</text>
<text x="16.7" y="198.5">SMA6J51A-Q</text>
<text x="16.7" y="202.2">SMA6J54A-Q</text>
<text x="39.3" y="202.2">6KEQ</text>
<text x="39.6" y="198.5">6JZQ</text>
<text x="50.8" y="198.5">SMA6J51CA-Q</text>
<text x="50.8" y="202.2">SMA6J54CA-Q</text>
<text x="75.3" y="202.2">6WEQ</text>
<text x="75.8" y="198.5">6VZQ</text>
<text x="89.3" y="198.5">56.7</text>
<text x="89.3" y="202.2">60.0</text>
<text x="99.6" y="198.5">62.7</text>
<text x="99.6" y="202.2">66.3</text>
<text x="112.8" y="198.5">1.0</text>
<text x="112.9" y="202.2">1.0</text>
<text x="129.6" y="198.5">51</text>
<text x="129.6" y="202.2">54</text>
<text x="146.8" y="198.5">1.0</text>
<text x="146.8" y="202.2">1.0</text>
<text x="163.7" y="198.5">82.4</text>
<text x="163.7" y="202.2">87.1</text>
<text x="182.7" y="198.5">7.3</text>
<text x="182.7" y="202.2">6.9</text>
<text x="16.7" y="209.7">SMA6J60A-Q</text>
<text x="16.7" y="206">SMA6J58A-Q</text>
<text x="39.2" y="206">6KGQ</text>
<text x="39.2" y="209.7">6KKQ</text>
<text x="50.8" y="209.7">SMA6J60CA-Q</text>
<text x="50.9" y="206">SMA6J58CA-Q</text>
<text x="75.2" y="206">6WGQ</text>
<text x="75.3" y="209.7">6WKQ</text>
<text x="89.3" y="209.7">66.7</text>
<text x="89.3" y="206">64.4</text>
<text x="99.5" y="209.7">73.7</text>
<text x="99.6" y="206">71.2</text>
<text x="112.8" y="209.7">1.0</text>
<text x="112.9" y="206">1.0</text>
<text x="129.6" y="205.9">58</text>
<text x="129.6" y="209.7">60</text>
<text x="146.7" y="205.9">1.0</text>
<text x="146.7" y="209.7">1.0</text>
<text x="163.7" y="205.9">93.6</text>
<text x="163.7" y="209.7">96.8</text>
<text x="182.6" y="205.9">6.5</text>
<text x="182.6" y="209.7">6.2</text>
<text x="16.7" y="213.4">SMA6J64A-Q</text>
<text x="39" y="213.4">6KMQ</text>
<text x="50.8" y="213.4">SMA6J64CA-Q</text>
<text x="75.1" y="213.4">6WMQ</text>
<text x="89.3" y="213.4">71.1</text>
<text x="99.5" y="213.4">78.6</text>
<text x="112.8" y="213.4">1.0</text>
<text x="129.6" y="213.4">64</text>
<text x="146.7" y="213.4">1.0</text>
<text x="162.9" y="213.4">103.0</text>
<text x="182.6" y="213.4">5.9</text>
<text x="16.7" y="217.2">SMA6J70A-Q</text>
<text x="16.7" y="220.9">SMA6J75A-Q</text>
<text x="39.2" y="220.9">6KRQ</text>
<text x="39.3" y="217.2">6KPQ</text>
<text x="50.8" y="217.2">SMA6J70CA-Q</text>
<text x="50.8" y="220.9">SMA6J75CA-Q</text>
<text x="75.2" y="220.9">6WRQ</text>
<text x="75.3" y="217.2">6WPQ</text>
<text x="89.3" y="220.9">83.3</text>
<text x="89.3" y="217.2">77.8</text>
<text x="99.5" y="220.9">92.1</text>
<text x="99.5" y="217.2">86.0</text>
<text x="112.8" y="220.9">1.0</text>
<text x="112.8" y="217.2">1.0</text>
<text x="129.6" y="220.9">75</text>
<text x="129.6" y="217.2">70</text>
<text x="146.7" y="220.9">1.0</text>
<text x="146.7" y="217.2">1.0</text>
<text x="162.9" y="220.9">121.0</text>
<text x="163" y="217.2">113.0</text>
<text x="182.6" y="220.9">5.0</text>
<text x="182.6" y="217.2">5.3</text>
<text x="16.7" y="224.7">SMA6J78A-Q</text>
<text x="39.3" y="224.7">6KTQ</text>
<text x="50.8" y="224.7">SMA6J78CA-Q</text>
<text x="75.4" y="224.7">6WTQ</text>
<text x="89.3" y="224.7">86.7</text>
<text x="99.5" y="224.7">95.8</text>
<text x="112.8" y="224.7">1.0</text>
<text x="129.6" y="224.7">78</text>
<text x="146.7" y="224.7">1.0</text>
<text x="163" y="224.7">126.0</text>
<text x="182.6" y="224.7">4.8</text>
<text x="16.7" y="228.4">SMA6J85A-Q</text>
<text x="16.7" y="232.2">SMA6J90A-Q</text>
<text x="39.3" y="228.4">6KVQ</text>
<text x="39.3" y="232.2">6KXQ</text>
<text x="50.8" y="228.4">SMA6J85CA-Q</text>
<text x="50.8" y="232.2">SMA6J90CA-Q</text>
<text x="75.3" y="228.4">6WVQ</text>
<text x="75.3" y="232.2">6WXQ</text>
<text x="88.5" y="232.2">100.0</text>
<text x="89.3" y="228.4">94.4</text>
<text x="98.8" y="228.4">104.0</text>
<text x="99" y="232.2">111.0</text>
<text x="112.8" y="228.4">1.0</text>
<text x="112.8" y="232.2">1.0</text>
<text x="129.6" y="228.4">85</text>
<text x="129.6" y="232.2">90</text>
<text x="146.7" y="228.4">1.0</text>
<text x="146.7" y="232.2">1.0</text>
<text x="163" y="228.4">137.0</text>
<text x="163" y="232.2">146.0</text>
<text x="182.6" y="228.4">4.4</text>
<text x="182.6" y="232.2">4.1</text>
<text x="16.7" y="235.9">SMA6J100A-Q</text>
<text x="16.7" y="239.7">SMA6J110A-Q</text>
<text x="39.4" y="235.9">6KZQ</text>
<text x="39.4" y="239.7">6LEQ</text>
<text x="88.6" y="239.7">122.0</text>
<text x="88.7" y="235.9">111.0</text>
<text x="98.8" y="235.9">123.0</text>
<text x="98.8" y="239.7">135.0</text>
<text x="112.8" y="235.9">1.0</text>
<text x="112.8" y="239.7">1.0</text>
<text x="128.9" y="235.9">100</text>
<text x="129" y="239.7">110</text>
<text x="146.7" y="235.9">1.0</text>
<text x="146.7" y="239.7">1.0</text>
<text x="163" y="235.9">162.0</text>
<text x="163" y="239.7">177.0</text>
<text x="182.6" y="235.9">3.7</text>
<text x="182.6" y="239.7">3.4</text>
<text x="16.7" y="243.4">SMA6J120A-Q</text>
<text x="39.3" y="243.4">6LGQ</text>
<text x="88.6" y="243.4">133.0</text>
<text x="98.8" y="243.4">147.0</text>
<text x="112.8" y="243.4">1.0</text>
<text x="128.9" y="243.4">120</text>
<text x="146.7" y="243.4">1.0</text>
<text x="163" y="243.4">193.0</text>
<text x="182.6" y="243.4">3.1</text>
<text x="15.9" y="251.3">Notes:</text>
<text x="16.7" y="247.2">SMA6J130A-Q</text>
<text x="25.8" y="251.3">1. Suffix ‘A’ denotes a 5 % tolerance unidirectional device.</text>
<text x="39.4" y="247.2">6LKQ</text>
<text x="88.6" y="247.2">144.0</text>
<text x="98.8" y="247.2">159.0</text>
<text x="112.8" y="247.2">1.0</text>
<text x="128.9" y="247.2">130</text>
<text x="146.7" y="247.2">1.0</text>
<text x="163" y="247.2">209.0</text>
<text x="182.6" y="247.2">2.9</text>
<text x="25.8" y="257.7">3. For bidirectional devices with a V</text>
<text x="25.8" y="254.5">2. Suffix ‘CA’ denotes a 5 % tolerance bidirectional device.</text>
<text x="74.8" y="257.7">of 10 volts or less, the I</text>
<text x="104.5" y="257.7">limit is double.</text>
</g>
<g font-size="2.5">
<text x="62" y="66.5">A</text>
<text x="99.1" y="79.1">BR</text>
<text x="148" y="81.9">RWM</text>
<text x="165.5" y="81.9">RSM</text>
<text x="112.4" y="86.2">T</text>
<text x="126.6" y="86.2">RWM</text>
<text x="144.9" y="86.2">R</text>
<text x="162.2" y="86.2">RSM</text>
<text x="179.7" y="86.2">RSM</text>
<text x="68" y="258.4">RWM</text>
<text x="102" y="258.4">R</text>
<text x="15.9" y="265.3">Specif</text>
<text x="15.9" y="268.1">Users should verify actual device performance in their specif</text>
<text x="21.2" y="265.3">ications are subject to change without notice.</text>
<text x="73.9" y="268.1">ic applications.</text>
<text x="15.9" y="270.9">The products described herein and this document are subject to specif</text>
<text x="81.9" y="270.9">ic legal disclaimers as set forth on the last page of this document, and at www.bourns.com/docs/legal/disclaimer.pdf.</text>
</g>
</svg>
